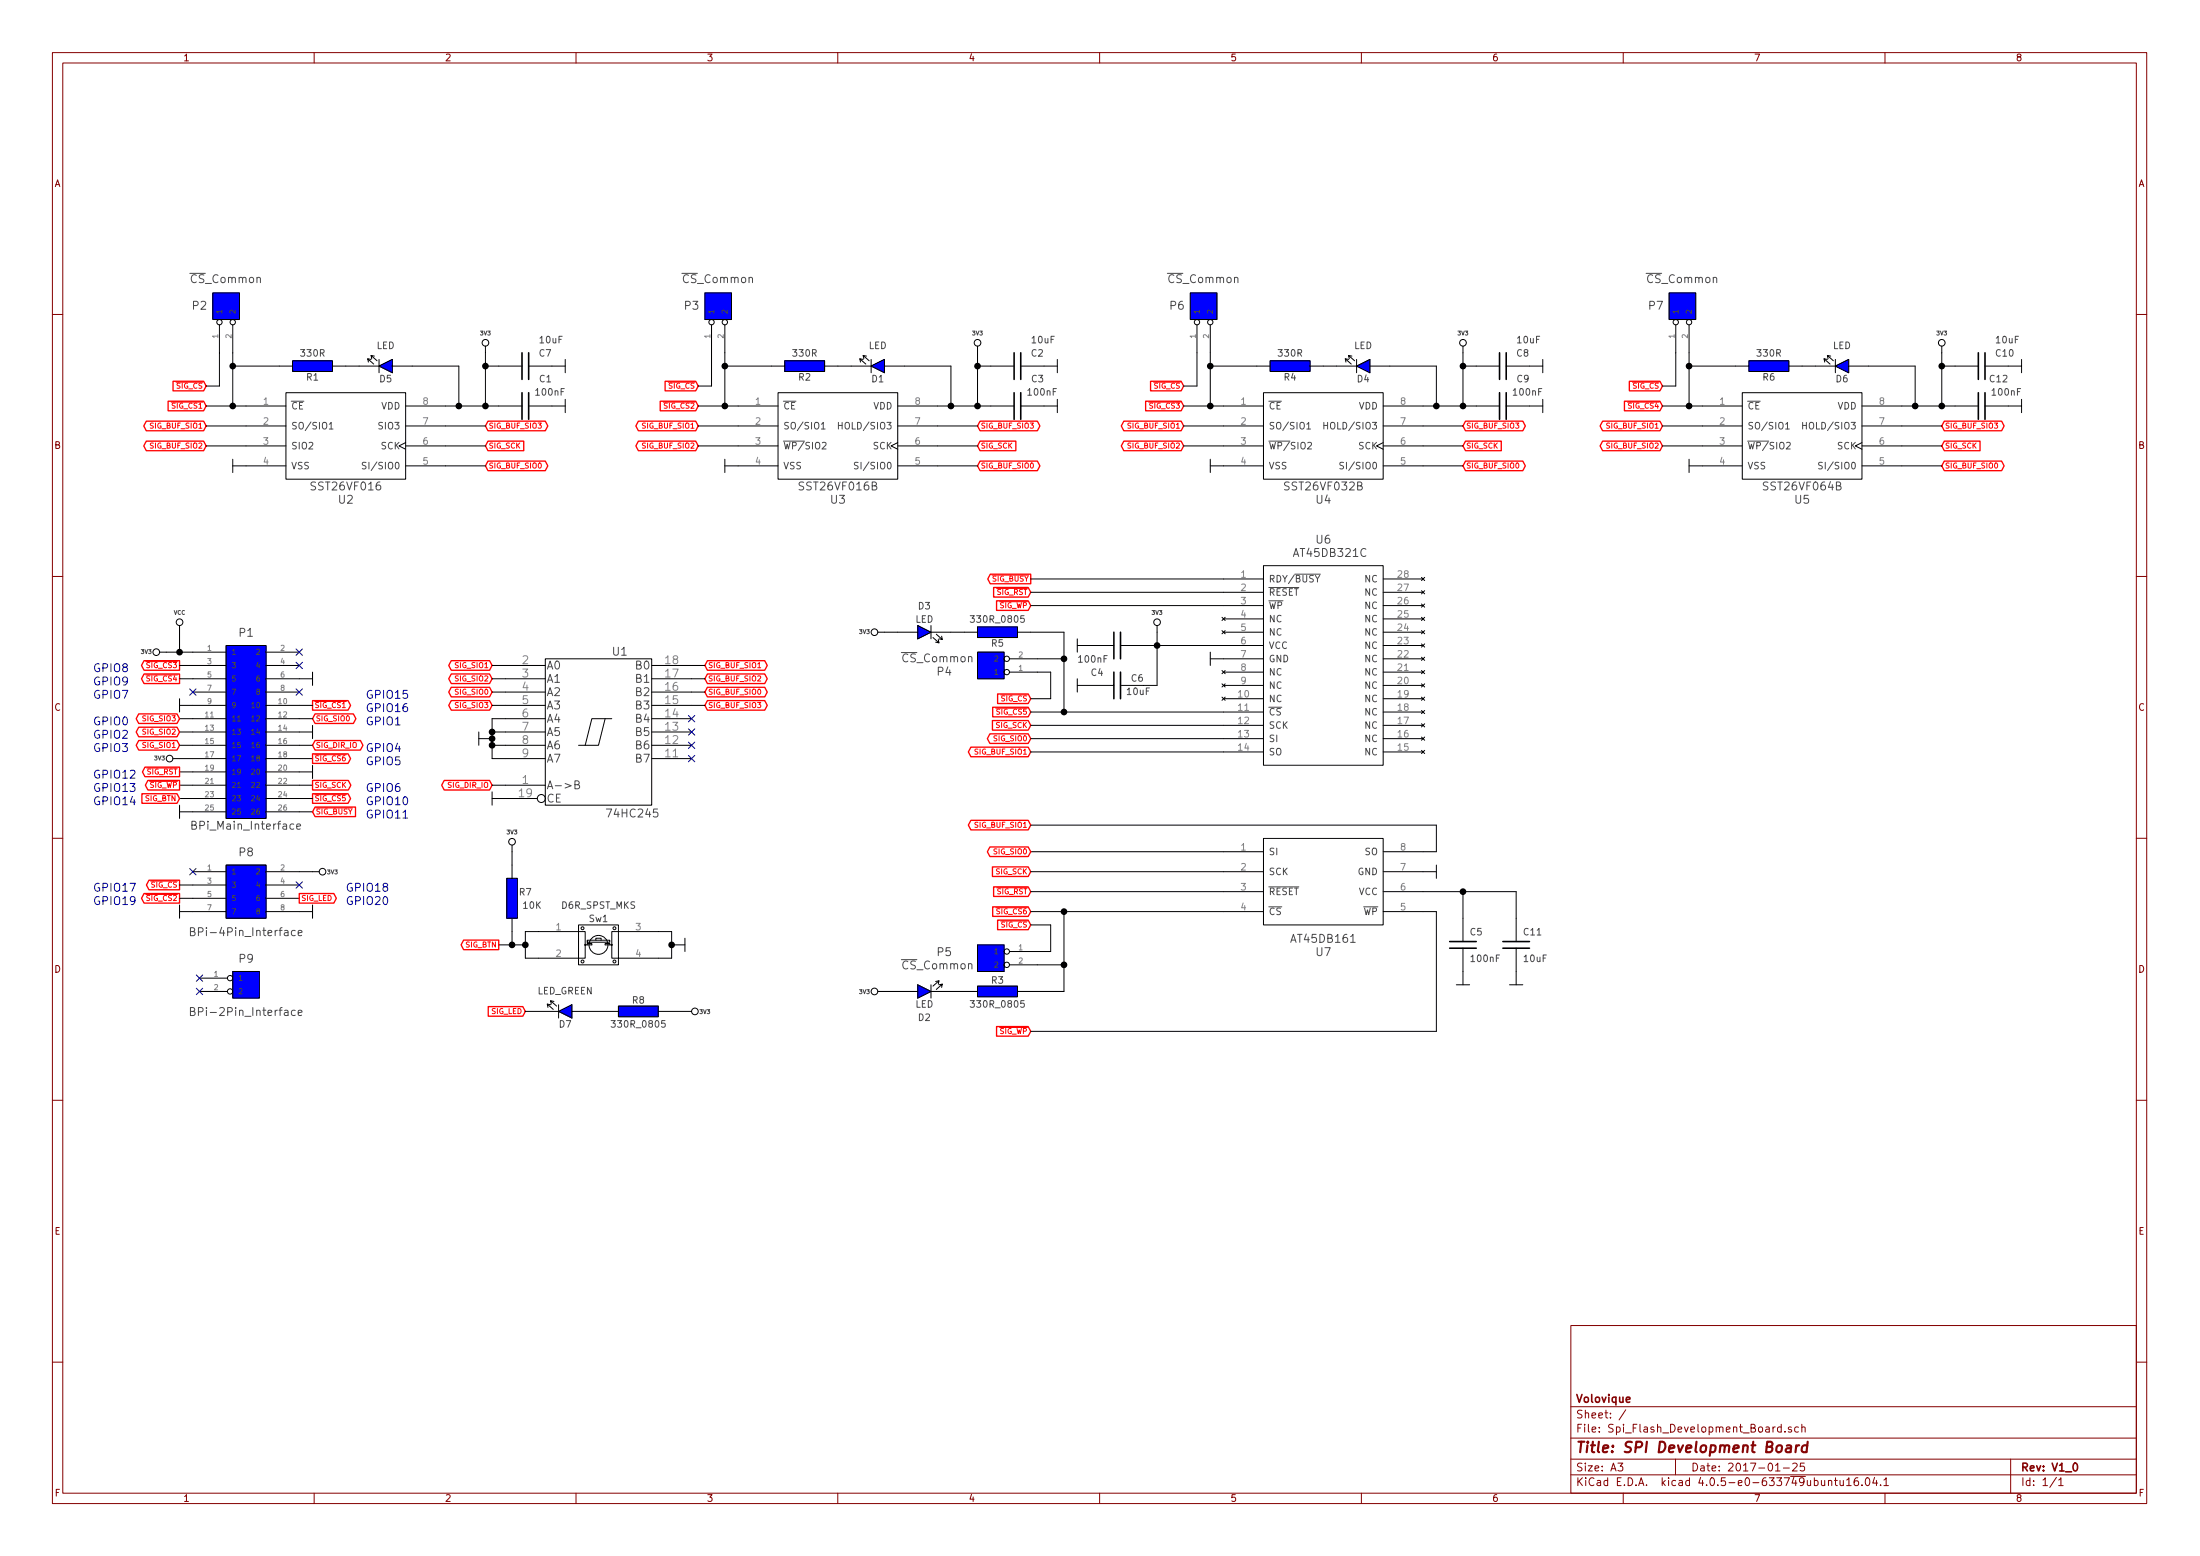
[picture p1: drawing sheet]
<svg xmlns="http://www.w3.org/2000/svg" width="420mm" height="297mm" viewBox="0 0 420 297" stroke-linecap="round" stroke-linejoin="round" font-family="sans-serif">
<g fill="none" stroke="#840000" stroke-width=".19">
<path d="M10 10h400v277h-400zM12 12h396v273.1h-396zM60 10v2M110 10v2M160 10v2M210 10v2M260 10v2M310 10v2M360 10v2M10 60h2M408 60h2M10 110h2"/>
<path d="M408 110h2M10 160h2M408 160h2M10 210h2M408 210h2M300 253h108v32.1h-108zM10 260h2M300 278.5h108M300 274.5h108M300 268.5h108M309 279.3h.9l-.5 .6 .5 .1v.7l-.2 .1-.7-.1M310.5 269.1l-1.3 2"/>
<path d="M320 278.5v3M340.2 272.5l-.4-.1-.3 .3v.6l.3 .1 .4-.1M340.2 271.9v1.5M340.9 273.3v.1M342.1 272.5a.37 .37 0 0 0-.6 .1l.1 .2 .5 .2 .1 .1-.2 .3-.5-.1M342.4 279.5l.6-.2 .2 .4-.9 1.1h.9M343.5 272.5l-.5-.1-.3 .3 .1 .6 .2 .1 .5-.1M344.1 272.5l.2-.1 .4 .1 .1 .9M344.1 271.9v1.5M344.6 279.3h-.7l-.1 .7 .2-.1h.5l.2 .3-.1 .5-.2 .1-.6-.1M384 278.5v6.6M408 260h2"/>
<path d="M60 285.1v1.9M110 285.1v1.9M160 285.1v1.9M210 285.1v1.9M260 285.1v1.9M300 281.5h108M310 285.1v1.9M339.1 280.8h.9M340.6 280.2h1.1M349.2 282.7l.2-.1 .4 .1v.9M349.2 282.6v1M350.3 282.6h.6"/>
<path d="M350.5 282.1v1.3l.4 .2M351.4 282.6l.1 .9 .3 .1 .2-.1M352 282.6v1M352.7 282.5l.4-.4v1.5M352.7 283.6h.8M354.8 282.1a.59 .59 0 0 0-.7 .6l.1 .8 .2 .1 .5-.1 .1-.5-.2-.3h-.4l-.3 .3M355.6 283.5v.1M356.4 282.3l.2-.2a.81 .81 0 0 1 .6 .6 .81 .81 0 0 1-.3 .8l-.2 .1a.79 .79 0 0 1-.3-1.3zM358 282l-.3 1.1h.9M358.4 282.6v1M359.2 283.5v.1M359.8 282.5l.4-.4v1.5"/>
<path d="M359.8 283.6h.9M360 285.1v1.9M392.7 282l-1.2 2M393.2 282.5l.4-.4v1.5M393.2 283.6h.8"/>
</g>
<path d="M396.1 279.5l.2-.2a.81 .81 0 0 1 .6 .6 .81 .81 0 0 1-.3 .8l-.2 .1a.79 .79 0 0 1-.3-1.3z" fill="none" stroke="#840000" stroke-width=".3"/>
<path d="M341.2 276h.8v1.2M342.1 276.4l-.7 .1a.4 .4 0 0 0-.4 .3 .4 .4 0 0 0 .3 .4l.7-.1M343.1 275.9l-.2 1.3M343.6 275.9l-.4 .1-.2 .3M345.2 276a.7 .7 0 0 0-1.1 .3v.7l.3 .2 .6-.1M345.2 275.2l-.2 2" fill="none" stroke="#840000" stroke-width=".41"/>
<g fill="none" stroke="#000" stroke-width=".19">
<path d="M40.6 55.9h5.1v5.1h-5.1zM134.6 55.9h5.1v5.1h-5.1zM227.3 55.9h5.1v5.1h-5.1zM318.8 55.9h5v5.1h-5zM39.4 77.5h15.2M41.9 62v11.7h-2.5M44.4 69.9h11.5M44.4 62v15.5M54.6 75h22.9v16.5h-22.9zM55.9 68.9h7.6v2h-7.6zM63.5 69.9h8.9M70.2 68.5l.7 .1"/>
<path d="M70.4 69.1l-.2-.6 1.2 1M70.9 67.9l.6 .1M71 68.5l-.1-.6 1.1 1M72.4 69.9l2.5-1.3v2.6zM72.4 68.6v2.6M74.9 69.9h12.7v7.6M77.5 77.5h22.2M92.7 69.9h7M92.7 66.1v11.4M100.9 77.5h7M100.9 69.9h7M107.9 68.6v2.6"/>
<path d="M107.9 76.2v2.6M133.3 77.5h15.3M135.9 62v11.7h-2.6M138.4 69.9h11.5M138.4 62v15.5M148.6 75h22.8v16.5h-22.8zM149.9 68.9h7.6v2h-7.6zM157.5 69.9h8.9M164.2 68.5l.6 .1M164.3 69.1l-.1-.6 1.2 1M164.8 67.9l.7 .1M165 68.5l-.2-.6 1.2 1"/>
<path d="M166.4 69.9l2.5-1.3v2.6zM166.4 68.6v2.6M168.9 69.9h12.7v7.6M171.4 77.5h22.3M186.7 69.9h7M186.7 66.1v11.4M194.9 77.5h7M194.9 69.9h7M201.9 68.6v2.6M201.9 76.2v2.6M226.1 77.5h15.2M228.6 62v11.7h-2.5"/>
<path d="M231.1 69.9h11.5M231.1 62v15.5M241.3 75h22.9v16.5h-22.9zM242.6 68.9h7.6v2h-7.6zM250.2 69.9h8.9M256.9 68.5l.7 .1M257 69.1l-.1-.6 1.2 1M257.6 67.9l.6 .1M257.7 68.5l-.1-.6 1.1 1M259.1 69.9l2.5-1.3v2.6zM259.1 68.6v2.6M261.6 69.9h12.7v7.6"/>
<path d="M264.2 77.5h22.2M279.4 66.1v11.4M279.4 69.9h7M287.6 77.5h7M287.6 69.9h7M294.6 68.6v2.6M294.6 76.2v2.6M317.5 77.5h15.2M320 62v11.7h-2.5M322.6 69.9h11.4M322.6 62v15.5M332.7 75h22.9v16.5h-22.9z"/>
<path d="M334 68.9h7.6v2h-7.6zM341.6 69.9h8.9M348.4 68.5l.6 .1M348.5 69.1l-.1-.6 1.1 1M349 67.9l.6 .1M349.1 68.5l-.1-.6 1.1 1M350.5 69.9l2.6-1.3v2.6zM350.5 68.6v2.6M353.1 69.9h12.7v7.6M355.6 77.5h22.3M370.8 69.9h7.1M370.8 66.1v11.4"/>
<path d="M379.1 77.5h7M379.1 69.9h7M386.1 68.6v2.6M386.1 76.2v2.6M39.4 81.3h15.2M39.4 85.1h15.2M44.4 88.9h10.2M44.4 87.7v2.5M77.5 84.5l-1.3 .6 1.3 .7M77.5 81.3h15.2M77.5 85.1h15.2M77.5 88.9h15.2"/>
<path d="M133.3 81.3h15.3M133.3 85.1h15.3M138.4 88.9h10.2M138.4 87.7v2.5M171.4 84.5l-1.2 .6 1.2 .7M171.4 81.3h15.3M171.4 85.1h15.3M171.4 88.9h15.3M226.1 81.3h15.2M226.1 85.1h15.2M231.1 88.9h10.2M231.1 87.7v2.5"/>
<path d="M264.2 84.5l-1.3 .6 1.3 .7M264.2 81.3h15.2M264.2 85.1h15.2M264.2 88.9h15.2M317.5 81.3h15.2M317.5 85.1h15.2M322.6 88.9h10.1M322.6 87.7v2.5M355.6 84.5l-1.3 .6 1.3 .7M355.6 81.3h15.2M355.6 85.1h15.2M355.6 88.9h15.2"/>
<path d="M34.3 119.4v5.1M175.3 119.4l2.5 1.3-2.5 1.3zM177.8 119.4v2.6M186.7 119.7h7.6v2h-7.6zM196.8 110.5h44.5M196.8 113.1h44.5M196.8 115.6h44.5M221 119.4v11.4h-7M233.4 117.8l.6 .7M233.7 118.1h7.6M234 117.8l-.6 .7M241.3 108h22.9v38.1h-22.9z"/>
<path d="M264.2 110.5h7.6M264.2 113.1h7.6M264.2 115.6h7.6M264.2 118.1h7.6M271.5 117.8l.6 .7M271.5 115.3l.6 .6M271.5 112.8l.6 .6M271.5 110.2l.6 .6M272.1 117.8l-.6 .7M272.1 115.3l-.6 .6M272.1 112.8l-.6 .6M272.1 110.2l-.6 .6"/>
<path d="M30.5 124.5h12.7M34.3 127h8.9M34.3 129.6h8.9M34.3 134.7h8.9M34.3 137.2h8.9M34.3 139.7h8.9M34.3 133.4v2.5M36.8 132.1h6.4M43.2 123.2h7.6v33h-7.6zM50.8 127h6.3M50.8 129.6h8.9M50.8 132.1h6.3"/>
<path d="M50.8 134.7h8.9M50.8 137.2h8.9M50.8 139.7h8.9M50.8 124.5h6.3M59.7 128.3v2.5M59.7 138.5v2.5M91.4 139.7v2.6M94 127h10.1M94 129.6h10.1M94 132.1h10.1M94 134.7h10.1M94 139.7h10.1"/>
<path d="M104.1 125.8h20.4v27.9h-20.4zM104.1 137.2h-10.1v7.6h10.1M115.6 137.2l-1.3 5.1h-2.5M116.8 137.2h-3.8l-1.2 5.1h-1.3M124.5 127h10.1M124.5 129.6h10.1M124.5 132.1h10.1M124.5 134.7h10.1M124.5 137.2h7.6M124.5 139.7h7.6M167.6 120.7h7.7M177.8 120.7h8.9"/>
<path d="M178.2 121.7l1.1 1-.1-.6M178.7 122.6l.6 .1M178.8 121.1l1.2 1-.2-.7M179.3 122l.7 .1M186.7 124.5h5.1v5.1h-5.1zM192.8 125.8h10.4M192.8 128.3h7.9v5.1h-3.9M194.3 120.7h8.9v15.2M196.8 135.9h44.5M196.8 138.5h44.5M205.7 123.2h7.1M205.7 130.8h7.1"/>
<path d="M205.7 122v2.5M205.7 129.6v2.5M214 123.2h27.3M231.1 125.8h10.2M231.1 124.5v2.5M233.4 120.4l.6 .6M233.4 128l.6 .6M233.4 130.5l.6 .7M233.4 133.1l.6 .6M233.7 120.7h7.6M233.7 128.3h7.6M233.7 130.8h7.6"/>
<path d="M233.7 133.4h7.6M234 120.4l-.6 .6M234 128l-.6 .6M234 130.5l-.6 .7M234 133.1l-.6 .6M264.2 120.7h7.6M264.2 123.2h7.6M264.2 125.8h7.6M264.2 128.3h7.6M264.2 130.8h7.6M264.2 133.4h7.6M264.2 135.9h7.6"/>
<path d="M264.2 138.5h7.6M271.5 130.5l.6 .7M271.5 128l.6 .6M271.5 125.5l.6 .6M271.5 122.9l.6 .6M271.5 120.4l.6 .6M271.5 138.2l.6 .6M271.5 135.6l.6 .6M271.5 133.1l.6 .6M272.1 130.5l-.6 .7M272.1 128l-.6 .6M272.1 125.5l-.6 .6"/>
<path d="M272.1 122.9l-.6 .6M272.1 120.4l-.6 .6M272.1 138.2l-.6 .6M272.1 135.6l-.6 .6M272.1 133.1l-.6 .6M33 144.8h10.2M34.3 149.9h8.9M34.3 142.3h8.9M34.3 152.4h8.9M34.3 153.7v2.5M34.3 147.4h8.9M34.3 155h8.9"/>
<path d="M50.8 149.9h8.9M50.8 142.3h8.9M50.8 144.8h8.9M50.8 152.4h8.9M50.8 147.4h8.9M50.8 155h8.9M59.7 146.1v2.5M91.4 141h2.6M94 149.9h10.1M94 142.3h10.1M94 152.4h8.6M94 151.2v2.5"/>
<path d="M124.5 142.3h7.6M124.5 144.8h7.6M196.8 157.5h77.5v5.1h-10.1M196.8 141h44.5M196.8 143.5h44.5M264.2 141h7.6M264.2 143.5h7.6M271.5 143.2l.6 .7M271.5 140.7l.6 .6M272.1 143.2l-.6 .7M272.1 140.7l-.6 .6M34.3 174h8.9"/>
<path d="M34.3 172.8v2.5M34.3 168.9h8.9M34.3 171.5h8.9M36.8 166.4h6.4M43.2 165.1h7.6v10.2h-7.6zM50.8 166.4h10.2M50.8 174h8.9M50.8 168.9h6.3M50.8 171.5h6.3M59.7 172.8v2.5M96.8 167.7h2v7.6h-2zM97.8 161.3v6.4"/>
<path d="M97.8 175.3v5.1M100.3 177.8h11.5v5.1h-11.5zM110.5 176.6h7.6v7.6h-7.6zM112.1 179.5h4.4v.4h-4.4zM113.8 179.5v-.4h1v.4M116.8 177.8h11.5v5.1h-11.5zM130.8 179.1v2.5M196.8 162.6h44.5M196.8 166.4h44.5M196.8 170.2h44.5M196.8 174h44.5M196.8 176.6h3.9v5h-7.9"/>
<path d="M203.2 174v15.3h-8.9M241.3 160.1h22.9v16.5h-22.9zM264.2 166.4h10.1M264.2 170.2h25.4v9.6M264.2 174h10.1v22.9h-77.5M274.3 165.1v2.6M279.4 170.2v9.6M38.1 189.3h5.3M38.1 186.7h5.3M44.4 185.5h5.1v5h-5.1zM95.2 180.4h5.1M100.3 193.1h6.4"/>
<path d="M104.5 191.7l.7 .1M104.6 192.3l-.1-.6 1.2 1M105.2 191l.6 .2M105.3 191.7l-.1-.7 1.1 1.1M106.7 193.1l2.5-1.3v2.5zM106.7 191.8v2.5M109.2 193.1h8.9M111.8 180.4h1.2v-.3h-.9v.3M116.5 180.4v-.3h-.9v.3h1.2M118.1 192.1h7.6v2h-7.6zM125.7 193.1h6.4M128.3 180.4h2.5"/>
<path d="M167.6 189.3h7.7M175.3 188l2.5 1.3-2.5 1.2zM177.8 188v2.5M177.8 189.3h8.9M179.2 187.9l.1-.7-1.1 1.1M179.3 187.2l-.6 .2M179.8 188.5l.2-.6-1.2 1M180 187.9l-.7 .1M186.7 188.3h7.6v2h-7.6zM186.7 180.4h5.1v5.1h-5.1zM192.8 184.2h10.4M278.1 188h2.6"/>
<path d="M279.4 181v7M288.3 188h2.5M289.6 181v7"/>
<circle cx="41.9" cy="61.5" r=".51"/>
<circle cx="44.5" cy="61.5" r=".51"/>
<circle cx="92.7" cy="65.4" r=".63"/>
<circle cx="135.9" cy="61.5" r=".51"/>
<circle cx="138.4" cy="61.5" r=".51"/>
<circle cx="186.7" cy="65.4" r=".63"/>
<circle cx="228.6" cy="61.5" r=".51"/>
<circle cx="231.1" cy="61.5" r=".51"/>
<circle cx="279.4" cy="65.4" r=".63"/>
<circle cx="320" cy="61.5" r=".51"/>
<circle cx="322.6" cy="61.5" r=".51"/>
<circle cx="370.8" cy="65.4" r=".63"/>
<circle cx="34.3" cy="118.8" r=".63"/>
<circle cx="221" cy="118.8" r=".63"/>
<circle cx="29.8" cy="124.5" r=".63"/>
<circle cx="167" cy="120.7" r=".63"/>
<circle cx="192.3" cy="128.3" r=".51"/>
<circle cx="192.3" cy="125.8" r=".51"/>
<circle cx="32.4" cy="144.8" r=".63"/>
<circle cx="103.4" cy="152.4" r=".76"/>
<circle cx="61.6" cy="166.4" r=".63"/>
<circle cx="97.8" cy="160.7" r=".63"/>
<circle cx="111.3" cy="177.2" r=".28"/>
<circle cx="117.3" cy="177.2" r=".28"/>
<circle cx="43.9" cy="189.3" r=".51"/>
<circle cx="43.9" cy="186.7" r=".51"/>
<circle cx="111.3" cy="183.6" r=".28"/>
<circle cx="111.8" cy="180.4" r=".1"/>
<circle cx="114.3" cy="180.4" r="1.8"/>
<circle cx="116.8" cy="180.4" r=".1"/>
<circle cx="117.3" cy="183.6" r=".28"/>
<circle cx="132.7" cy="193.1" r=".63"/>
<circle cx="167" cy="189.3" r=".63"/>
<circle cx="192.3" cy="181.6" r=".51"/>
<circle cx="192.3" cy="184.2" r=".51"/>
</g>
<g fill="none" stroke="#484848" stroke-width=".19">
<path d="M62.9 81l.3-.4v1.3M62.9 81.9h.7M69.9 88.3l-.7 .1v.3l.6 .3 .1 .3-.2 .2-.5-.1M149.6 84.2h4M156.9 81l.3-.4v1.3M156.9 81.9h.7M157 84.5l.5-.1 .3 .4-.8 .9h.8M160.1 80.6v1.3M160.1 81.2h.7M163.9 88.3h-.5l-.2 .2 .1 .3 .5 .2v.4l-.1 .1-.5-.1M242.3 84.2h4.1M249.6 81l.3-.4v1.3"/>
<path d="M249.6 81.9h.7M249.8 84.5l.4-.1 .3 .4-.8 .9h.8M252.8 81.2h.7M252.8 80.6v1.3M256.6 88.3l-.7 .1v.3l.6 .3 .1 .3-.2 .2-.5-.1M333.8 84.2h4M341 81l.4-.4v1.3M341 81.9h.7M341.2 84.5l.5-.1 .2 .4-.8 .9h.8M344.3 81.2h.7M344.3 80.6v1.3M348 88.3l-.6 .1v.3l.5 .3 .1 .3-.2 .2-.5-.1"/>
<path d="M185.3 117.5h.8l-.5 .5 .4 .1v.6l-.1 .1-.6-.1M195.6 117.5h-.6l-.1 .6 .2-.1 .5 .1v.6l-.2 .1-.5-.1M242.3 112.2h5.8M247.3 109.6h4.9M251.2 109.8l.4 .7 .4-.7M56.7 157.8l.7-.2-.1-.2-.4-.1-.2 .2v.7h.6M109.8 149.8l.7-.1 .1-.2-.1-.3-.2-.1h-.5v1.5h.6l.3-.3v-.2l-.4-.3M36.4 177.8h.6l.2-.3-.1-.2-.2-.2h-.5v1.5h.6l.2-.1 .1-.4-.4-.3M56.4 177.7l-.4-.1-.3 .3v.4l.1 .2h.6M56.9 178.1l.8-.1-.1-.3-.4-.1-.3 .2 .1 .7h.6M242.3 169.3h5.8M257.9 179.9h.9"/>
<path d="M36.4 193.1l.6-.1 .2-.2-.1-.3-.2-.2h-.5v1.6h.6l.3-.3v-.2l-.4-.3M56.4 192.9l-.4-.1-.3 .4v.4l.1 .2h.6M56.9 193.4l.8-.2-.1-.3-.4-.1-.3 .3 .1 .7h.6M116.7 194.8h.8l-.4 .5 .3 .1v.6l-.1 .1-.6-.1M127 194.8h-.6l-.1 .6 .2-.1 .5 .1v.6l-.2 .1-.5-.1M185.3 191h.8l-.5 .5 .4 .1v.6l-.1 .1-.6-.1M195.6 191h-.6l-.1 .6 .2-.1 .5 .1v.6l-.2 .1-.5-.1"/>
</g>
<g fill="none" stroke="#000" stroke-width=".3">
<path d="M99.7 75v5M99.7 67.3v5.1M101 75v5M101 67.3v5.1M193.7 75v5M193.7 67.3v5.1M194.9 75v5M194.9 67.3v5.1M286.4 75v5M286.4 67.3v5.1M287.7 75v5M287.7 67.3v5.1"/>
<path d="M377.8 75v5M377.8 67.3v5.1M379.1 75v5M379.1 67.3v5.1M212.7 120.7v5.1M212.7 128.3v5.1M214 120.7v5.1M214 128.3v5.1M276.9 179.7h5M287 179.7h5.1M276.9 181h5M287 181h5.1"/>
</g>
<g fill="#00f" stroke="#00f" stroke-width=".19">
<path d="M175.3 119.4l2.5 1.3-2.5 1.3z"/>
<path d="M72.4 69.9l2.5-1.3v2.6z"/>
<path d="M40.6 55.9h5.1v5.1h-5.1z"/>
<path d="M55.9 68.9h7.6v2h-7.6z"/>
<path d="M186.7 119.7h7.6v2h-7.6z"/>
<path d="M166.4 69.9l2.5-1.3v2.6z"/>
<path d="M134.6 55.9h5.1v5.1h-5.1z"/>
<path d="M149.9 68.9h7.6v2h-7.6z"/>
<path d="M259.1 69.9l2.5-1.3v2.6z"/>
<path d="M227.3 55.9h5.1v5.1h-5.1z"/>
<path d="M242.6 68.9h7.6v2h-7.6z"/>
<path d="M350.5 69.9l2.6-1.3v2.6z"/>
<path d="M318.8 55.9h5v5.1h-5z"/>
<path d="M334 68.9h7.6v2h-7.6z"/>
<path d="M186.7 124.5h5.1v5.1h-5.1z"/>
<path d="M175.3 188l2.5 1.3-2.5 1.2z"/>
<path d="M186.7 188.3h7.6v2h-7.6z"/>
<path d="M186.7 180.4h5.1v5.1h-5.1z"/>
<path d="M43.2 123.2h7.6v33h-7.6z"/>
<path d="M43.2 165.1h7.6v10.2h-7.6z"/>
<path d="M44.4 185.5h5.1v5h-5.1z"/>
<path d="M96.8 167.7h2v7.6h-2z"/>
<path d="M106.7 193.1l2.5-1.3v2.5z"/>
<path d="M118.1 192.1h7.6v2h-7.6z"/>
</g>
<g fill="none" stroke="#f00" stroke-width=".25">
<path d="M32.1 76.6h6.8l.5 .9-.5 .9h-6.8zM33 72.8h5.9l.5 .9-.5 .9h-5.9zM126.1 76.6h6.8l.4 .9-.4 .9h-6.8zM127 72.8h5.9l.4 .9-.4 .9h-5.9zM218.8 76.6h6.8l.5 .9-.5 .9h-6.8zM219.7 72.8h5.9l.5 .9-.5 .9h-5.9zM310.2 76.6h6.8l.5 .9-.5 .9h-6.8zM311.2 72.8h5.8l.5 .9-.5 .9h-5.8zM27.9 84.2h11l.5 .9-.5 .9h-11l-.4-.9zM27.9 80.4h11l.5 .9-.5 .9h-11l-.4-.9zM93.2 84.2h6.8v1.8h-6.8l-.5-.9zM93.2 88h10.9l.5 .9-.5 1h-10.9l-.5-1z"/>
<path d="M93.2 80.4h10.9l.5 .9-.5 .9h-10.9l-.5-.9zM121.9 84.2h11l.4 .9-.4 .9h-11l-.5-.9zM121.9 80.4h11l.4 .9-.4 .9h-11l-.5-.9zM187.2 84.2h6.8v1.8h-6.8l-.5-.9zM187.2 88h10.9l.5 .9-.5 1h-10.9l-.5-1zM187.2 80.4h10.9l.5 .9-.5 .9h-10.9l-.5-.9zM214.6 84.2h11l.5 .9-.5 .9h-11l-.5-.9zM214.6 80.4h11l.5 .9-.5 .9h-11l-.5-.9zM279.9 84.2h6.8v1.8h-6.8l-.5-.9zM279.9 88h10.9l.5 .9-.5 1h-10.9l-.5-1zM279.9 80.4h10.9l.5 .9-.5 .9h-10.9l-.5-.9zM306.1 84.2h10.9l.5 .9-.5 .9h-10.9l-.5-.9z"/>
<path d="M306.1 80.4h10.9l.5 .9-.5 .9h-10.9l-.5-.9zM371.3 84.2h6.9v1.8h-6.9l-.5-.9zM371.3 88h11l.5 .9-.5 1h-11l-.5-1zM371.3 80.4h11l.5 .9-.5 .9h-11l-.5-.9zM189.1 109.6h7.7v1.8h-7.7l-.5-.9zM189.8 112.2h6.6l.4 .9-.4 .9h-6.6zM190.3 114.7h6.1l.4 .9-.4 .9h-6.1zM26.5 138.8h7.3l.5 .9-.5 1h-7.3l-.5-1zM26.5 136.3h7.3l.5 .9-.5 .9h-7.3l-.5-.9zM27.5 128.7h6.8v1.8h-6.8l-.5-.9zM27.5 126.1h6.8v1.9h-6.8l-.5-1zM59.7 133.7h6.8l.5 1-.5 .9h-6.8z"/>
<path d="M60.2 136.3h7.3l.5 .9-.5 .9h-7.3l-.5-.9zM86.2 131.2h7.3l.5 .9-.5 .9h-7.3l-.5-.9zM86.2 126.1h7.3l.5 .9-.5 1h-7.3l-.5-1zM86.2 128.7h7.3l.5 .9-.5 .9h-7.3l-.5-.9zM86.2 133.7h7.3l.5 1-.5 .9h-7.3l-.5-.9zM135.1 131.2h10.9l.5 .9-.5 .9h-10.9l-.5-.9zM135.1 126.1h10.9l.5 .9-.5 1h-10.9l-.5-1zM135.1 128.7h10.9l.5 .9-.5 .9h-10.9l-.5-.9zM135.1 133.7h10.9l.5 1-.5 .9h-10.9l-.5-.9zM189.5 137.6h6.9l.4 .9-.4 .9h-6.9zM189.6 135h6.8l.4 .9-.4 .9h-6.8zM190.5 132.5h5.9l.4 .9-.4 .9h-5.9z"/>
<path d="M26.5 141.4h7.3l.5 .9-.5 .9h-7.3l-.5-.9zM27.1 151.5h6.7l.5 .9-.5 1h-6.7zM27.7 146.4h6.6v1.9h-6.6l-.5-.9zM28.2 149h6.1v1.8h-6.1l-.4-.9zM59.7 149h6.8l.5 .9-.5 .9h-6.8zM59.7 151.5h6.8l.5 .9-.5 1h-6.8zM59.7 143.9h6.8l.5 .9-.5 .9h-6.8zM60.2 141.4h8.6l.5 .9-.5 .9h-8.6l-.5-.9zM60.2 154.1h7.7v1.8h-7.7l-.5-.9zM84.8 149h8.7l.5 .9-.5 .9h-8.7l-.4-.9zM185.4 142.6h11l.4 .9-.4 1h-11l-.5-1zM185.4 156.6h11l.4 .9-.4 .9h-11l-.5-.9z"/>
<path d="M189.1 140.1h7.3l.4 .9-.4 .9h-7.3l-.5-.9zM27.5 170.6h6.8v1.8h-6.8l-.5-.9zM28.4 168h5.9v1.9h-5.9l-.4-1zM57.1 170.6h6.7l.4 .9-.4 .9h-6.7zM88.5 179.5h6.7v1.8h-6.7l-.4-.9zM189.1 161.7h7.3l.4 .9-.4 .9h-7.3l-.5-.9zM189.5 165.5h6.9l.4 .9-.4 .9h-6.9zM189.6 173.1h6.8l.4 .9-.4 .9h-6.8zM189.8 169.3h6.6l.4 .9-.4 .9h-6.6zM190.5 175.7h5.9l.4 .9-.4 .9h-5.9zM93.2 192.2h6.6l.5 .9-.5 .9h-6.6zM190.3 196h6.1l.4 .9-.4 .9h-6.1z"/>
</g>
<g fill="none" stroke="#f00" stroke-width=".19">
<path d="M32.7 76.8h6M33.6 73h5.1M126.7 76.8h6M127.6 73h5.1M219.4 76.8h6M220.3 73h5.1M310.8 76.8h6.1M311.8 73h5.1M189.5 109.8h6.9M190.3 112.3h5.9M190.9 114.9h5.3M27.8 128.8h6.1"/>
<path d="M27.8 126.3h6.1M60.1 133.9h6M144.7 127.5h.6M190.2 135.2h6M191.1 132.7h5.1M28 146.6h5.9M28.6 149.2h5.3M60.1 151.7h6M60.1 144.1h6M60.3 154.2h7M27.8 170.8h6.1M28.8 168.2h5.1"/>
<path d="M190.2 173.3h6M190.3 169.5h5.9M191.1 175.8h5.1M190.9 196.2h5.3"/>
</g>
<g fill="#000" stroke="#000" stroke-width=".25">
<circle cx="44.5" cy="77.5" r=".51"/>
<circle cx="44.5" cy="69.9" r=".51"/>
<circle cx="87.6" cy="77.5" r=".51"/>
<circle cx="92.7" cy="77.5" r=".51"/>
<circle cx="92.7" cy="69.9" r=".51"/>
<circle cx="138.4" cy="77.5" r=".51"/>
<circle cx="138.4" cy="69.9" r=".51"/>
<circle cx="181.6" cy="77.5" r=".51"/>
<circle cx="186.7" cy="77.5" r=".51"/>
<circle cx="186.7" cy="69.9" r=".51"/>
<circle cx="231.1" cy="69.9" r=".51"/>
<circle cx="231.1" cy="77.5" r=".51"/>
<circle cx="274.3" cy="77.5" r=".51"/>
<circle cx="279.4" cy="69.9" r=".51"/>
<circle cx="279.4" cy="77.5" r=".51"/>
<circle cx="322.6" cy="69.9" r=".51"/>
<circle cx="322.6" cy="77.5" r=".51"/>
<circle cx="365.8" cy="77.5" r=".51"/>
<circle cx="370.8" cy="69.9" r=".51"/>
<circle cx="370.8" cy="77.5" r=".51"/>
<circle cx="34.3" cy="124.5" r=".51"/>
<circle cx="94" cy="139.7" r=".51"/>
<circle cx="203.2" cy="125.8" r=".51"/>
<circle cx="203.2" cy="135.9" r=".51"/>
<circle cx="221" cy="123.2" r=".51"/>
<circle cx="94" cy="142.3" r=".51"/>
<circle cx="94" cy="141" r=".51"/>
<circle cx="203.2" cy="174" r=".51"/>
<circle cx="279.4" cy="170.2" r=".51"/>
<circle cx="97.8" cy="180.4" r=".51"/>
<circle cx="100.3" cy="180.4" r=".51"/>
<circle cx="128.3" cy="180.4" r=".51"/>
<circle cx="203.2" cy="184.2" r=".51"/>
</g>
<g fill="none" stroke="#000084" stroke-width=".19">
<path d="M36.2 131.5l1.2 1.2M37.4 131.5l-1.2 1.2M56.5 123.9l1.3 1.2M56.5 126.4l1.3 1.2M56.5 131.5l1.3 1.2M57.8 123.9l-1.3 1.2M57.8 126.4l-1.3 1.2M57.8 131.5l-1.3 1.2M131.5 139.1l1.2 1.2M131.5 136.6l1.2 1.2M132.7 139.1l-1.2 1.2M132.7 136.6l-1.2 1.2"/>
<path d="M131.5 144.2l1.2 1.2M131.5 141.7l1.2 1.2M132.7 144.2l-1.2 1.2M132.7 141.7l-1.2 1.2M36.2 165.8l1.2 1.2M37.4 165.8l-1.2 1.2M56.5 168.3l1.3 1.3M57.8 168.3l-1.3 1.3M37.5 188.7l1.2 1.2M37.5 186.1l1.2 1.2M38.7 188.7l-1.2 1.2M38.7 186.1l-1.2 1.2"/>
</g>
<path d="M77 156.2h.9" fill="none" stroke="#0000c2" stroke-width=".19"/>
<text font-size="2.8" fill="#840000" x="301" y="277.3">Title: SPI Development Board</text>
<g font-size="2.1" fill="#484848">
<text x="36.5" y="54">CS_Common</text>
<text x="36.8" y="59.1">P2</text>
<text x="130.5" y="54">CS_Common</text>
<text x="130.8" y="59.1">P3</text>
<text x="223.2" y="54">CS_Common</text>
<text x="223.5" y="59.1">P6</text>
<text x="314.6" y="54">CS_Common</text>
<text x="314.9" y="59.1">P7</text>
<text x="59.7" y="93.6">SST26VF016</text>
<text x="152.9" y="93.6">SST26VF016B</text>
<text x="245.6" y="93.6">SST26VF032B</text>
<text x="337" y="93.6">SST26VF064B</text>
<text x="64.7" y="96.2">U2</text>
<text x="158.7" y="96.2">U3</text>
<text x="251.4" y="96.2">U4</text>
<text x="342.8" y="96.2">U5</text>
<text x="247.3" y="106.3">AT45DB321C</text>
<text x="251.4" y="103.8">U6</text>
<text x="45.7" y="121.6">P1</text>
<text x="117" y="125.2">U1</text>
<text x="104.4" y="127.8">A0</text>
<text x="104.4" y="130.3">A1</text>
<text x="121.5" y="130.3">B1</text>
<text x="121.5" y="127.8">B0</text>
<text x="172.4" y="126.4">CS_Common</text>
<text x="179" y="129">P4</text>
<text x="104.4" y="132.9">A2</text>
<text x="104.4" y="135.4">A3</text>
<text x="104.4" y="138">A4</text>
<text x="121.5" y="138">B4</text>
<text x="121.5" y="135.4">B3</text>
<text x="121.5" y="132.9">B2</text>
<text x="104.4" y="140.5">A5</text>
<text x="104.4" y="143">A6</text>
<text x="121.5" y="143">B6</text>
<text x="121.5" y="140.5">B5</text>
<text x="104.4" y="145.6">A7</text>
<text x="121.5" y="145.6">B7</text>
<text x="104.4" y="150.7">A-&gt;B</text>
<text x="104.4" y="153.2">CE</text>
<text x="37.2" y="158.4">BPi_Main_Interface</text>
<text x="116.3" y="156">74HC245</text>
<text x="45.7" y="163.5">P8</text>
<text x="37.6" y="178.7">BPi-4Pin_Interface</text>
<text x="246.8" y="180">AT45DB161</text>
<text x="45.7" y="183.8">P9</text>
<text x="172.4" y="185.1">CS_Common</text>
<text x="179" y="182.5">P5</text>
<text x="251.4" y="182.5">U7</text>
<text x="37.6" y="193.9">BPi-2Pin_Interface</text>
</g>
<g font-size="2.1" fill="#0000c2">
<text x="17.8" y="128.3">GPIO8</text>
<text x="17.8" y="130.8">GPIO9</text>
<text x="17.8" y="133.4">GPIO7</text>
<text x="69.8" y="135.9">GPIO16</text>
<text x="69.8" y="133.4">GPIO15</text>
<text x="17.8" y="138.5">GPIO0</text>
<text x="17.8" y="141">GPIO2</text>
<text x="17.8" y="143.5">GPIO3</text>
<text x="69.8" y="143.5">GPIO4</text>
<text x="69.8" y="138.5">GPIO1</text>
<text x="17.8" y="148.6">GPIO12</text>
<text x="69.8" y="146.1">GPIO5</text>
<text x="17.8" y="151.2">GPIO13</text>
<text x="17.8" y="153.7">GPIO14</text>
<text x="69.8" y="153.7">GPIO10</text>
<text x="69.8" y="151.2">GPIO6</text>
<text x="69.8" y="156.2">GPIO11</text>
<text x="17.8" y="170.2">GPIO17</text>
<text x="17.8" y="172.8">GPIO19</text>
<text x="66" y="170.2">GPIO18</text>
<text x="66" y="172.8">GPIO20</text>
</g>
<g font-size="2.1" fill="#848484">
<text x="99.7" y="126.8">2</text>
<text x="99.7" y="129.3">3</text>
<text x="99.7" y="131.9">4</text>
<text x="127.1" y="131.9">16</text>
<text x="127.1" y="129.3">17</text>
<text x="127.1" y="126.8">18</text>
<text x="99.7" y="134.4">5</text>
<text x="99.7" y="136.9">6</text>
<text x="127.1" y="136.9">14</text>
<text x="127.1" y="134.4">15</text>
<text x="99.7" y="139.5">7</text>
<text x="99.7" y="142">8</text>
<text x="127.1" y="142">12</text>
<text x="127.1" y="139.5">13</text>
<text x="99.7" y="149.6">1</text>
<text x="99.7" y="144.6">9</text>
<text x="127.1" y="144.6">11</text>
<text x="99.2" y="152.2">19</text>
</g>
<g font-size="2.1" fill="#840000">
<text x="301" y="267.8">Volovique</text>
<text x="301" y="273.5">File: Spi_Flash_Development_Board.sch</text>
<text x="301" y="270.8">Sheet: /</text>
<text x="301" y="280.9">Size: A3</text>
<text x="323" y="280.9">Date: 2017-01-25</text>
<text x="386" y="280.9">Rev: V1_0</text>
<text x="301" y="283.7">KiCad E.D.A. kicad 4.0.5-e0-633749ubuntu16.04.1</text>
<text x="386" y="283.7">Id: 1/1</text>
</g>
<g font-size="1.8" fill="#840000">
<text x="35" y="11.7">1</text>
<text x="85" y="11.7">2</text>
<text x="135" y="11.7">3</text>
<text x="185" y="11.7">4</text>
<text x="235" y="11.7">5</text>
<text x="285" y="11.7">6</text>
<text x="335" y="11.7">7</text>
<text x="385" y="11.7">8</text>
<text x="10.4" y="35.7">A</text>
<text x="408.4" y="35.7">A</text>
<text x="10.4" y="85.7">B</text>
<text x="408.4" y="85.7">B</text>
<text x="10.4" y="135.7">C</text>
<text x="408.4" y="135.7">C</text>
<text x="10.4" y="185.7">D</text>
<text x="408.4" y="185.7">D</text>
<text x="10.4" y="235.7">E</text>
<text x="408.4" y="235.7">E</text>
<text x="10.5" y="285.7">F</text>
<text x="35" y="286.7">1</text>
<text x="85" y="286.7">2</text>
<text x="135" y="286.7">3</text>
<text x="185" y="286.7">4</text>
<text x="235" y="286.7">5</text>
<text x="285" y="286.7">6</text>
<text x="335" y="286.7">7</text>
<text x="385" y="286.7">8</text>
<text x="408.5" y="285.7">F</text>
</g>
<g font-size="1.8" fill="#484848">
<text x="103.1" y="65.5">10uF</text>
<text x="197.1" y="65.5">10uF</text>
<text x="289.8" y="65.5">10uF</text>
<text x="381.3" y="65.5">10uF</text>
<text x="57.6" y="68.1">330R</text>
<text x="71.9" y="66.6">LED</text>
<text x="103" y="68.1">C7</text>
<text x="151.6" y="68.1">330R</text>
<text x="165.9" y="66.6">LED</text>
<text x="197" y="68.1">C2</text>
<text x="244.3" y="68.1">330R</text>
<text x="258.6" y="66.6">LED</text>
<text x="289.7" y="68.1">C8</text>
<text x="335.7" y="68.1">330R</text>
<text x="350" y="66.6">LED</text>
<text x="381.2" y="68.1">C10</text>
<text x="58.6" y="72.6">R1</text>
<text x="72.5" y="73">D5</text>
<text x="102.5" y="75.5">100nF</text>
<text x="103" y="73">C1</text>
<text x="152.6" y="72.6">R2</text>
<text x="166.5" y="73">D1</text>
<text x="196.4" y="75.5">100nF</text>
<text x="197" y="73">C3</text>
<text x="245.3" y="72.6">R4</text>
<text x="259.2" y="73">D4</text>
<text x="289.2" y="75.5">100nF</text>
<text x="289.7" y="73">C9</text>
<text x="336.7" y="72.6">R6</text>
<text x="350.7" y="73">D6</text>
<text x="380.1" y="73">C12</text>
<text x="380.6" y="75.5">100nF</text>
<text x="55.6" y="78.1">CE</text>
<text x="55.6" y="82">SO/SIO1</text>
<text x="72.4" y="82">SIO3</text>
<text x="72.7" y="78.1">VDD</text>
<text x="149.6" y="78.1">CE</text>
<text x="149.6" y="82">SO/SIO1</text>
<text x="160.9" y="82">HOLD/SIO3</text>
<text x="166.7" y="78.1">VDD</text>
<text x="242.3" y="78.1">CE</text>
<text x="242.3" y="82">SO/SIO1</text>
<text x="253.6" y="82">HOLD/SIO3</text>
<text x="259.4" y="78.1">VDD</text>
<text x="333.8" y="78.1">CE</text>
<text x="333.8" y="82">SO/SIO1</text>
<text x="345.1" y="82">HOLD/SIO3</text>
<text x="350.9" y="78.1">VDD</text>
<text x="55.6" y="85.8">SIO2</text>
<text x="55.6" y="89.6">VSS</text>
<text x="70.3" y="89.6">SI/SIO0</text>
<text x="72.7" y="85.8">SCK</text>
<text x="149.6" y="85.8">WP/SIO2</text>
<text x="149.6" y="89.6">VSS</text>
<text x="164.2" y="89.6">SI/SIO0</text>
<text x="166.7" y="85.8">SCK</text>
<text x="242.3" y="85.8">WP/SIO2</text>
<text x="242.3" y="89.6">VSS</text>
<text x="256.9" y="89.6">SI/SIO0</text>
<text x="259.4" y="85.8">SCK</text>
<text x="333.8" y="85.8">WP/SIO2</text>
<text x="333.8" y="89.6">VSS</text>
<text x="348.4" y="89.6">SI/SIO0</text>
<text x="350.9" y="85.8">SCK</text>
<text x="242.3" y="111.2">RDY/BUSY</text>
<text x="242.3" y="113.7">RESET</text>
<text x="260.6" y="113.7">NC</text>
<text x="260.6" y="111.2">NC</text>
<text x="174.8" y="118.9">LED</text>
<text x="175.4" y="116.3">D3</text>
<text x="185.9" y="118.9">330R_0805</text>
<text x="242.3" y="116.2">WP</text>
<text x="242.3" y="118.8">NC</text>
<text x="260.6" y="118.8">NC</text>
<text x="260.6" y="116.2">NC</text>
<text x="189.4" y="123.4">R5</text>
<text x="242.3" y="121.3">NC</text>
<text x="242.3" y="123.9">VCC</text>
<text x="260.6" y="123.9">NC</text>
<text x="260.6" y="121.3">NC</text>
<text x="206.1" y="126.5">100nF</text>
<text x="208.4" y="129">C4</text>
<text x="216.1" y="130.1">C6</text>
<text x="242.3" y="126.4">GND</text>
<text x="242.3" y="128.9">NC</text>
<text x="242.3" y="131.5">NC</text>
<text x="260.6" y="131.5">NC</text>
<text x="260.6" y="128.9">NC</text>
<text x="260.6" y="126.4">NC</text>
<text x="215.3" y="132.7">10uF</text>
<text x="242.3" y="134">NC</text>
<text x="242.3" y="136.6">CS</text>
<text x="260.6" y="136.6">NC</text>
<text x="260.6" y="134">NC</text>
<text x="242.3" y="139.1">SCK</text>
<text x="242.3" y="141.6">SI</text>
<text x="260.6" y="141.6">NC</text>
<text x="260.6" y="139.1">NC</text>
<text x="242.3" y="144.2">SO</text>
<text x="260.6" y="144.2">NC</text>
<text x="242.3" y="163.2">SI</text>
<text x="242.3" y="167">SCK</text>
<text x="259.2" y="167">GND</text>
<text x="260.6" y="163.2">SO</text>
<text x="99.2" y="170.9">R7</text>
<text x="100" y="173.5">10K</text>
<text x="107.3" y="173.5">D6R_SPST_MKS</text>
<text x="242.3" y="170.9">RESET</text>
<text x="259.4" y="170.9">VCC</text>
<text x="112.5" y="176">Sw1</text>
<text x="242.3" y="174.7">CS</text>
<text x="260.3" y="174.7">WP</text>
<text x="280.8" y="178.5">C5</text>
<text x="291.1" y="178.5">C11</text>
<text x="281.1" y="183.6">100nF</text>
<text x="291.1" y="183.6">10uF</text>
<text x="102.5" y="189.8">LED_GREEN</text>
<text x="120.8" y="191.6">R8</text>
<text x="189.4" y="187.8">R3</text>
<text x="106.8" y="196.2">D7</text>
<text x="117.3" y="196.2">330R_0805</text>
<text x="174.8" y="192.3">LED</text>
<text x="175.4" y="194.9">D2</text>
<text x="185.9" y="192.3">330R_0805</text>
</g>
<g font-size="1.8" fill="#848484">
<text x="50.3" y="77.3">1</text>
<text x="80.8" y="77.3">8</text>
<text x="144.3" y="77.3">1</text>
<text x="174.8" y="77.3">8</text>
<text x="237" y="77.3">1</text>
<text x="267.5" y="77.3">8</text>
<text x="328.4" y="77.3">1</text>
<text x="358.9" y="77.3">8</text>
<text x="50.3" y="81.1">2</text>
<text x="80.8" y="81.1">7</text>
<text x="144.3" y="81.1">2</text>
<text x="174.8" y="81.1">7</text>
<text x="237" y="81.1">2</text>
<text x="267.5" y="81.1">7</text>
<text x="328.4" y="81.1">2</text>
<text x="358.9" y="81.1">7</text>
<text x="50.3" y="84.9">3</text>
<text x="50.3" y="88.7">4</text>
<text x="80.8" y="88.7">5</text>
<text x="80.8" y="84.9">6</text>
<text x="144.3" y="84.9">3</text>
<text x="144.3" y="88.7">4</text>
<text x="174.8" y="88.7">5</text>
<text x="174.8" y="84.9">6</text>
<text x="237" y="84.9">3</text>
<text x="237" y="88.7">4</text>
<text x="267.5" y="88.7">5</text>
<text x="267.5" y="84.9">6</text>
<text x="328.4" y="84.9">3</text>
<text x="328.4" y="88.7">4</text>
<text x="358.9" y="88.7">5</text>
<text x="358.9" y="84.9">6</text>
<text x="237" y="110.3">1</text>
<text x="237" y="112.8">2</text>
<text x="267" y="112.8">27</text>
<text x="267" y="110.3">28</text>
<text x="237" y="115.4">3</text>
<text x="237" y="117.9">4</text>
<text x="267" y="117.9">25</text>
<text x="267" y="115.4">26</text>
<text x="237" y="120.4">5</text>
<text x="237" y="123">6</text>
<text x="237" y="125.5">7</text>
<text x="267" y="125.5">22</text>
<text x="267" y="123">23</text>
<text x="267" y="120.4">24</text>
<text x="237" y="128.1">8</text>
<text x="237" y="130.6">9</text>
<text x="267" y="130.6">20</text>
<text x="267" y="128.1">21</text>
<text x="236.5" y="133.1">10</text>
<text x="236.5" y="135.7">11</text>
<text x="267" y="135.7">18</text>
<text x="267" y="133.1">19</text>
<text x="236.5" y="138.2">12</text>
<text x="236.5" y="140.8">13</text>
<text x="236.5" y="143.3">14</text>
<text x="267" y="143.3">15</text>
<text x="267" y="140.8">16</text>
<text x="267" y="138.2">17</text>
<text x="237" y="162.3">1</text>
<text x="237" y="166.2">2</text>
<text x="267.5" y="166.2">7</text>
<text x="267.5" y="162.3">8</text>
<text x="237" y="170">3</text>
<text x="237" y="173.8">4</text>
<text x="267.5" y="173.8">5</text>
<text x="267.5" y="170">6</text>
<text x="106.2" y="177.6">1</text>
<text x="121.4" y="177.6">3</text>
<text x="106.2" y="182.7">2</text>
<text x="121.4" y="182.7">4</text>
</g>
<g font-size="1.4" fill="#484848">
<text x="42.4" y="60" transform="rotate(-90 42.4 60)">1</text>
<text x="45" y="60" transform="rotate(-90 45 60)">2</text>
<text x="136.4" y="60" transform="rotate(-90 136.4 60)">1</text>
<text x="138.9" y="60" transform="rotate(-90 138.9 60)">2</text>
<text x="229.1" y="60" transform="rotate(-90 229.1 60)">1</text>
<text x="231.6" y="60" transform="rotate(-90 231.6 60)">2</text>
<text x="320.5" y="60" transform="rotate(-90 320.5 60)">1</text>
<text x="323.1" y="60" transform="rotate(-90 323.1 60)">2</text>
<text x="44.2" y="125">1</text>
<text x="49" y="125">2</text>
<text x="44.2" y="127.5">3</text>
<text x="44.2" y="130.1">5</text>
<text x="49" y="127.5">4</text>
<text x="49" y="130.1">6</text>
<text x="190" y="128.8">1</text>
<text x="190" y="126.3">2</text>
<text x="44.2" y="132.6">7</text>
<text x="44.2" y="135.2">9</text>
<text x="44.2" y="137.7">11</text>
<text x="48.2" y="135.2">10</text>
<text x="48.2" y="137.7">12</text>
<text x="49" y="132.6">8</text>
<text x="44.2" y="140.2">13</text>
<text x="44.2" y="142.8">15</text>
<text x="48.2" y="140.2">14</text>
<text x="48.2" y="142.8">16</text>
<text x="44.2" y="145.3">17</text>
<text x="44.2" y="147.9">19</text>
<text x="48.2" y="147.9">20</text>
<text x="48.2" y="145.3">18</text>
<text x="44.2" y="150.4">21</text>
<text x="44.2" y="152.9">23</text>
<text x="44.2" y="155.5">25</text>
<text x="48.2" y="150.4">22</text>
<text x="48.2" y="152.9">24</text>
<text x="48.2" y="155.5">26</text>
<text x="44.2" y="166.9">1</text>
<text x="49" y="166.9">2</text>
<text x="44.2" y="169.5">3</text>
<text x="44.2" y="172">5</text>
<text x="49" y="169.5">4</text>
<text x="49" y="172">6</text>
<text x="44.2" y="174.5">7</text>
<text x="49" y="174.5">8</text>
<text x="190" y="182.2">1</text>
<text x="190" y="184.7">2</text>
<text x="45.5" y="187.2">1</text>
<text x="45.5" y="189.8">2</text>
</g>
<g font-size="1.4" fill="#848484">
<text x="41.7" y="64.6" transform="rotate(-90 41.7 64.6)">1</text>
<text x="44.2" y="64.6" transform="rotate(-90 44.2 64.6)">2</text>
<text x="135.6" y="64.6" transform="rotate(-90 135.6 64.6)">1</text>
<text x="138.2" y="64.6" transform="rotate(-90 138.2 64.6)">2</text>
<text x="228.3" y="64.6" transform="rotate(-90 228.3 64.6)">1</text>
<text x="230.9" y="64.6" transform="rotate(-90 230.9 64.6)">2</text>
<text x="319.8" y="64.6" transform="rotate(-90 319.8 64.6)">1</text>
<text x="322.3" y="64.6" transform="rotate(-90 322.3 64.6)">2</text>
<text x="39.6" y="124.2">1</text>
<text x="53.6" y="124.2">2</text>
<text x="194.6" y="125.5">2</text>
<text x="39.6" y="126.8">3</text>
<text x="39.6" y="129.3">5</text>
<text x="39.6" y="131.9">7</text>
<text x="53.6" y="126.8">4</text>
<text x="53.6" y="129.3">6</text>
<text x="53.6" y="131.9">8</text>
<text x="194.6" y="128.1">1</text>
<text x="39.2" y="136.9">11</text>
<text x="39.6" y="134.4">9</text>
<text x="53.2" y="134.4">10</text>
<text x="53.2" y="136.9">12</text>
<text x="39.2" y="139.5">13</text>
<text x="39.2" y="142">15</text>
<text x="53.2" y="139.5">14</text>
<text x="53.2" y="142">16</text>
<text x="39.2" y="149.6">21</text>
<text x="39.2" y="144.6">17</text>
<text x="39.2" y="147.1">19</text>
<text x="53.2" y="147.1">20</text>
<text x="53.2" y="149.6">22</text>
<text x="53.2" y="144.6">18</text>
<text x="39.2" y="152.2">23</text>
<text x="39.2" y="154.7">25</text>
<text x="53.2" y="152.2">24</text>
<text x="53.2" y="154.7">26</text>
<text x="39.6" y="166.2">1</text>
<text x="53.6" y="166.2">2</text>
<text x="39.6" y="168.7">3</text>
<text x="39.6" y="171.2">5</text>
<text x="39.6" y="173.8">7</text>
<text x="53.6" y="168.7">4</text>
<text x="53.6" y="171.2">6</text>
<text x="53.6" y="173.8">8</text>
<text x="194.6" y="181.4">1</text>
<text x="194.6" y="183.9">2</text>
<text x="40.9" y="186.5">1</text>
<text x="40.9" y="189">2</text>
</g>
<g font-size="1.4" fill="#f00">
<text x="32.9" y="78">SIG_CS1</text>
<text x="33.7" y="74.2">SIG_CS</text>
<text x="126.9" y="78">SIG_CS2</text>
<text x="127.7" y="74.2">SIG_CS</text>
<text x="219.6" y="78">SIG_CS3</text>
<text x="220.4" y="74.2">SIG_CS</text>
<text x="311" y="78">SIG_CS4</text>
<text x="311.8" y="74.2">SIG_CS</text>
<text x="28.9" y="81.8">SIG_BUF_SIO1</text>
<text x="93.3" y="81.8">SIG_BUF_SIO3</text>
<text x="122.8" y="81.8">SIG_BUF_SIO1</text>
<text x="187.3" y="81.8">SIG_BUF_SIO3</text>
<text x="215.5" y="81.8">SIG_BUF_SIO1</text>
<text x="280" y="81.8">SIG_BUF_SIO3</text>
<text x="307" y="81.8">SIG_BUF_SIO1</text>
<text x="371.5" y="81.8">SIG_BUF_SIO3</text>
<text x="28.9" y="85.6">SIG_BUF_SIO2</text>
<text x="93.3" y="85.6">SIG_SCK</text>
<text x="93.3" y="89.4">SIG_BUF_SIO0</text>
<text x="122.8" y="85.6">SIG_BUF_SIO2</text>
<text x="187.3" y="85.6">SIG_SCK</text>
<text x="187.3" y="89.4">SIG_BUF_SIO0</text>
<text x="215.5" y="85.6">SIG_BUF_SIO2</text>
<text x="280" y="85.6">SIG_SCK</text>
<text x="280" y="89.4">SIG_BUF_SIO0</text>
<text x="307" y="85.6">SIG_BUF_SIO2</text>
<text x="371.5" y="85.6">SIG_SCK</text>
<text x="371.5" y="89.4">SIG_BUF_SIO0</text>
<text x="189.5" y="111">SIG_BUSY</text>
<text x="190.3" y="113.5">SIG_RST</text>
<text x="190.9" y="116.1">SIG_WP</text>
<text x="28.1" y="130.1">SIG_CS4</text>
<text x="28.1" y="127.5">SIG_CS3</text>
<text x="87" y="127.5">SIG_SIO1</text>
<text x="87" y="130.1">SIG_SIO2</text>
<text x="135.3" y="127.5">SIG_BUF_SIO1</text>
<text x="135.3" y="130.1">SIG_BUF_SIO2</text>
<text x="27.4" y="137.7">SIG_SIO3</text>
<text x="60.1" y="135.1">SIG_CS1</text>
<text x="60.3" y="137.7">SIG_SIO0</text>
<text x="87" y="132.6">SIG_SIO0</text>
<text x="87" y="135.1">SIG_SIO3</text>
<text x="135.3" y="132.6">SIG_BUF_SIO0</text>
<text x="135.3" y="135.1">SIG_BUF_SIO3</text>
<text x="190.4" y="136.4">SIG_CS5</text>
<text x="191.2" y="133.9">SIG_CS</text>
<text x="27.4" y="142.8">SIG_SIO1</text>
<text x="27.4" y="140.2">SIG_SIO2</text>
<text x="60.3" y="142.8">SIG_DIR_IO</text>
<text x="189.9" y="141.5">SIG_SIO0</text>
<text x="190.2" y="138.9">SIG_SCK</text>
<text x="28" y="147.8">SIG_RST</text>
<text x="60.1" y="145.3">SIG_CS6</text>
<text x="186.3" y="144">SIG_BUF_SIO1</text>
<text x="27.7" y="152.9">SIG_BTN</text>
<text x="28.5" y="150.4">SIG_WP</text>
<text x="60.1" y="150.4">SIG_SCK</text>
<text x="60.1" y="152.9">SIG_CS5</text>
<text x="60.3" y="155.5">SIG_BUSY</text>
<text x="85.6" y="150.4">SIG_DIR_IO</text>
<text x="186.3" y="158">SIG_BUF_SIO1</text>
<text x="189.9" y="163.1">SIG_SIO0</text>
<text x="190.2" y="166.9">SIG_SCK</text>
<text x="28.1" y="172">SIG_CS2</text>
<text x="28.8" y="169.4">SIG_CS</text>
<text x="57.6" y="172">SIG_LED</text>
<text x="190.3" y="170.7">SIG_RST</text>
<text x="190.4" y="174.5">SIG_CS6</text>
<text x="191.2" y="177">SIG_CS</text>
<text x="88.9" y="180.9">SIG_BTN</text>
<text x="93.8" y="193.6">SIG_LED</text>
<text x="190.9" y="197.4">SIG_WP</text>
</g>
<g font-size="1.1" fill="#484848">
<text x="91.8" y="64">3V3</text>
<text x="185.8" y="64">3V3</text>
<text x="278.5" y="64">3V3</text>
<text x="369.9" y="64">3V3</text>
<text x="33.2" y="117.3">VCC</text>
<text x="220" y="117.3">3V3</text>
<text x="27" y="124.8">3V3</text>
<text x="164.2" y="121">3V3</text>
<text x="29.5" y="145.1">3V3</text>
<text x="96.9" y="159.2">3V3</text>
<text x="62.6" y="166.9">3V3</text>
<text x="164.2" y="189.7">3V3</text>
<text x="133.7" y="193.5">3V3</text>
</g>
</svg>
